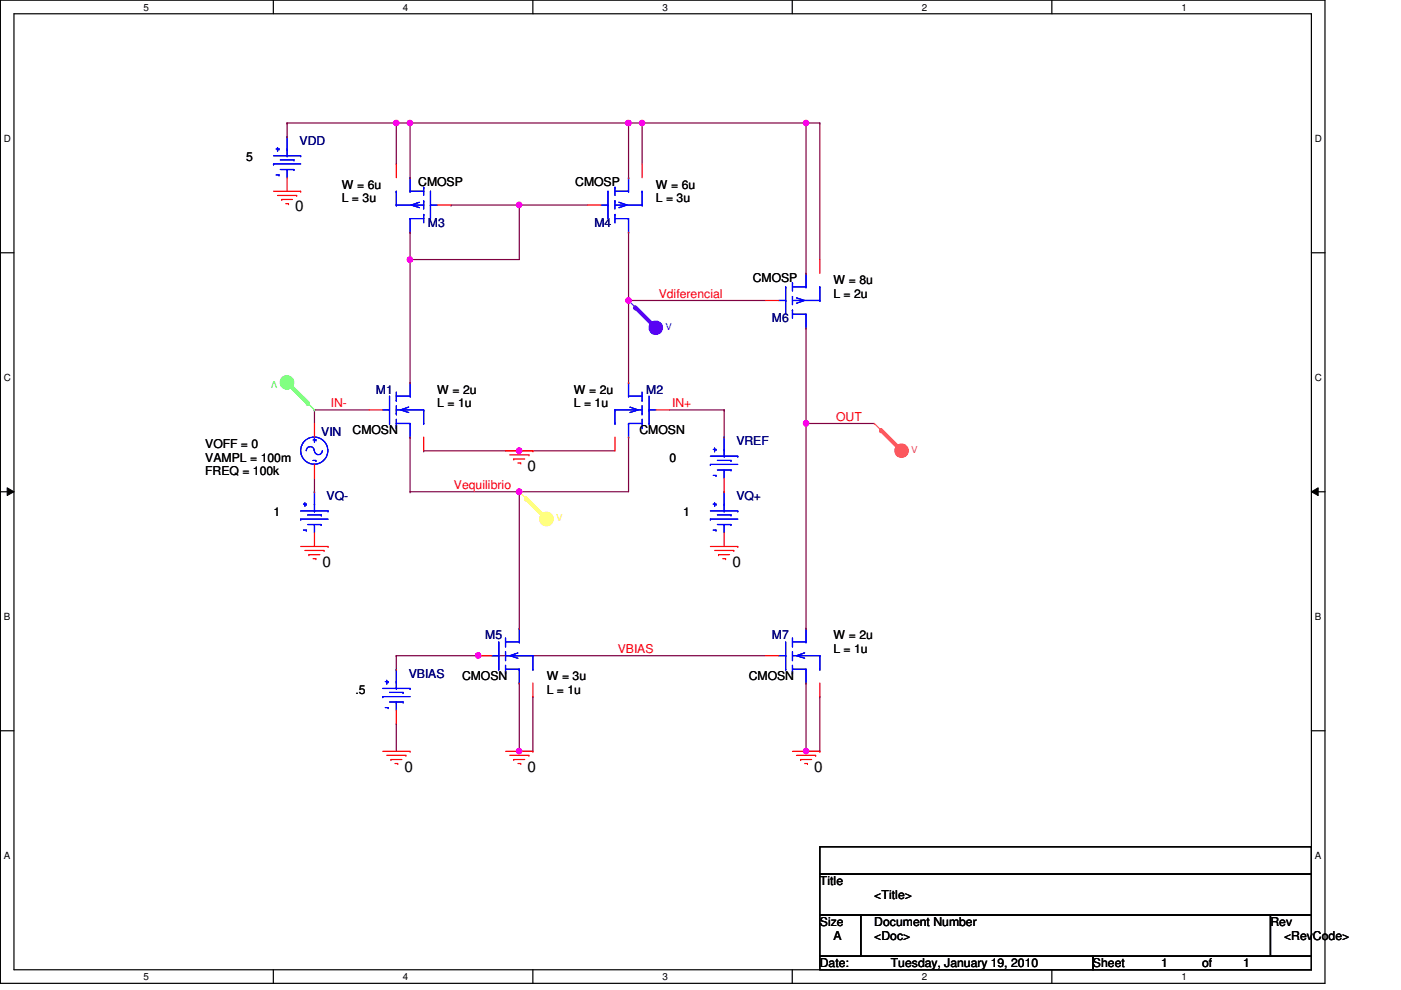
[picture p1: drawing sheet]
<svg xmlns="http://www.w3.org/2000/svg" width="297mm" height="210mm" viewBox="0 0 297 210" stroke-linecap="round" stroke-linejoin="round" font-family="sans-serif">
<path d="M.1 0h280.8v208.5h-280.8zM3 2.9h275v202.7h-275z" fill="none" stroke="#000" stroke-width=".25"/>
<g fill="#fff">
<path d="M30.4 .3h1.2v2.4h-1.2z"/>
<path d="M30.4 205.9h1.2v2.3h-1.2z"/>
</g>
<path d="M58 0v2.9M58 205.6v2.9" fill="none" stroke="#000" stroke-width=".25"/>
<g fill="#fff">
<path d="M85.4 .3h1.2v2.4h-1.2z"/>
<path d="M85.4 205.9h1.2v2.3h-1.2z"/>
</g>
<path d="M113 0v2.9M113 205.6v2.9" fill="none" stroke="#000" stroke-width=".25"/>
<g fill="#fff">
<path d="M140.5 .3h1.1v2.4h-1.1z"/>
<path d="M140.5 205.9h1.1v2.3h-1.1z"/>
</g>
<path d="M168 0v2.9M168 205.6v2.9" fill="none" stroke="#000" stroke-width=".25"/>
<g fill="#fff">
<path d="M195.4 .3h1.2v2.4h-1.2z"/>
<path d="M195.4 205.9h1.2v2.3h-1.2z"/>
</g>
<path d="M223 0v2.9M223 205.6v2.9" fill="none" stroke="#000" stroke-width=".25"/>
<g fill="#fff">
<path d="M250.5 .3h1.1v2.4h-1.1z"/>
<path d="M250.5 205.9h1.1v2.3h-1.1z"/>
<path d="M.8 28.2h1.5v2.4h-1.5z"/>
<path d="M278.8 28.2h1.4v2.4h-1.4z"/>
<path d="M.8 78.9h1.5v2.3h-1.5z"/>
<path d="M278.8 78.9h1.4v2.3h-1.4z"/>
</g>
<path d="M.1 53.6h2.9M278 53.6h2.9" fill="none" stroke="#000" stroke-width=".25"/>
<g fill="#fff">
<path d="M.8 129.6h1.4v2.3h-1.4z"/>
<path d="M278.8 129.6h1.3v2.3h-1.3z"/>
</g>
<path d="M.1 104.3h2.9M278 104.3h2.9" fill="none" stroke="#000" stroke-width=".25"/>
<path d="M1.5 103.4l1.5 .9-1.5 .8zM278 104.3l1.5-.9v1.7z" fill="#000"/>
<path d="M1.5 103.4l1.5 .9-1.5 .8zM278 104.3l1.5-.9v1.7z" fill="none" stroke="#000" stroke-width=".21"/>
<g fill="#fff">
<path d="M.8 180.3h1.4v2.3h-1.4z"/>
<path d="M278.8 180.3h1.3v2.3h-1.3z"/>
</g>
<path d="M.1 154.9h2.9M278 154.9h2.9" fill="none" stroke="#000" stroke-width=".25"/>
<path d="M86.9 26.1h.1M86.9 26.1h46.4" fill="none" stroke="#800040" stroke-width=".25"/>
<circle cx="133.2" cy="26.1" r=".56" fill="#f0f"/>
<circle cx="133.2" cy="26.1" r=".56" fill="none" stroke="#f0f" stroke-width=".25"/>
<circle cx="86.9" cy="26.1" r=".56" fill="#f0f"/>
<circle cx="86.9" cy="26.1" r=".56" fill="none" stroke="#f0f" stroke-width=".25"/>
<path d="M133.3 26.1h.1M133.3 26.1h2.8M136.1 26.1h.1M136.1 26.1v8.7M170.9 26.1h.1M170.9 26.1h2.9M173.8 26.1h.1M173.8 26.1v28.9" fill="none" stroke="#800040" stroke-width=".25"/>
<circle cx="170.9" cy="26.1" r=".56" fill="#f0f"/>
<circle cx="170.9" cy="26.1" r=".56" fill="none" stroke="#f0f" stroke-width=".25"/>
<path d="M136.1 26.1h.1M136.1 26.1h34.8M170.9 26.1h.1M170.9 26.1v31.9" fill="none" stroke="#800040" stroke-width=".25"/>
<circle cx="136.1" cy="26.1" r=".56" fill="#f0f"/>
<circle cx="136.1" cy="26.1" r=".56" fill="none" stroke="#f0f" stroke-width=".25"/>
<path d="M133.3 63.7h.1M133.3 63.7h28.9M170.9 69.5h.1M170.9 69.5v20.3M170.9 89.8h.1M170.9 89.8h14.5" fill="none" stroke="#800040" stroke-width=".25"/>
<circle cx="133.2" cy="63.7" r=".56" fill="#f0f"/>
<circle cx="133.2" cy="63.7" r=".56" fill="none" stroke="#f0f" stroke-width=".25"/>
<path d="M86.9 55h.1M86.9 55v26.1M110.1 43.5h.1M110.1 43.5h14.5M110.1 43.5v11.5" fill="none" stroke="#800040" stroke-width=".25"/>
<circle cx="110.1" cy="43.4" r=".56" fill="#f0f"/>
<circle cx="110.1" cy="43.4" r=".56" fill="none" stroke="#f0f" stroke-width=".25"/>
<path d="M86.9 55h.1M86.9 55h23.2" fill="none" stroke="#800040" stroke-width=".25"/>
<circle cx="86.9" cy="55" r=".56" fill="#f0f"/>
<circle cx="86.9" cy="55" r=".56" fill="none" stroke="#f0f" stroke-width=".25"/>
<path d="M86.9 49.2h.1M86.9 49.2v5.8M95.6 43.5h.1M95.6 43.5h14.5M133.3 49.2h.1M133.3 49.2v14.5M86.9 92.7h.1M86.9 92.7v11.6M110.1 104.3h.1M110.1 104.3h23.2" fill="none" stroke="#800040" stroke-width=".25"/>
<circle cx="110" cy="104.2" r=".56" fill="#f0f"/>
<circle cx="110" cy="104.2" r=".56" fill="none" stroke="#f0f" stroke-width=".25"/>
<path d="M110.1 95.6h.1M110.1 95.6h20.3M133.3 92.7h.1M133.3 92.7v11.6" fill="none" stroke="#800040" stroke-width=".25"/>
<circle cx="110.1" cy="95.5" r=".56" fill="#f0f"/>
<circle cx="110.1" cy="95.5" r=".56" fill="none" stroke="#f0f" stroke-width=".25"/>
<path d="M133.3 63.7h.1M133.3 63.7v17.4M170.9 89.8h.1M170.9 89.8v43.4M110.1 104.3h.1M110.1 104.3v28.9" fill="none" stroke="#800040" stroke-width=".25"/>
<circle cx="170.9" cy="89.8" r=".56" fill="#f0f"/>
<circle cx="170.9" cy="89.8" r=".56" fill="none" stroke="#f0f" stroke-width=".25"/>
<path d="M101.4 139h.1M101.4 139h60.8" fill="none" stroke="#800040" stroke-width=".25"/>
<circle cx="101.4" cy="139" r=".56" fill="#f0f"/>
<circle cx="101.4" cy="139" r=".56" fill="none" stroke="#f0f" stroke-width=".25"/>
<path d="M89.8 95.6h.1M89.8 95.6h20.3M86.9 104.3h.1M86.9 104.3h23.2M110.1 144.8h.1M110.1 159.3h.1M110.1 144.8v14.5M113 147.7h.1M113 147.7v11.6h-2.9" fill="none" stroke="#800040" stroke-width=".25"/>
<circle cx="110.1" cy="159.3" r=".56" fill="#f0f"/>
<circle cx="110.1" cy="159.3" r=".56" fill="none" stroke="#f0f" stroke-width=".25"/>
<path d="M170.9 159.3h.1M170.9 144.8v14.5M173.8 147.7h.1M173.8 147.7v11.6" fill="none" stroke="#800040" stroke-width=".25"/>
<circle cx="170.9" cy="159.3" r=".56" fill="#f0f"/>
<circle cx="170.9" cy="159.3" r=".56" fill="none" stroke="#f0f" stroke-width=".25"/>
<path d="M84 26.1h.1M84 26.1h2.9M86.9 26.1h.1M86.9 26.1v11.6M84 139h.1M84 139h17.4M170.9 159.3h.1M170.9 159.3h2.9" fill="none" stroke="#800040" stroke-width=".25"/>
<circle cx="84" cy="26.1" r=".56" fill="#f0f"/>
<circle cx="84" cy="26.1" r=".56" fill="none" stroke="#f0f" stroke-width=".25"/>
<g fill="none" stroke="#800040" stroke-width=".25">
<path d="M60.9 26.1h.1M60.9 26.1h23.1v8.7M60.9 26.1v2.9M84 34.8h.1M133.3 26.1h.1M133.3 26.1v11.6M66.7 86.9h.1M66.7 86.9h11.5M66.7 86.9v2.9M141.9 86.9h11.6M153.5 86.9h.1M153.5 86.9v5.8"/>
<path d="M66.7 104.3h.1M66.7 101.4v2.9M84 139h.1M84 139v2.9M84 153.5h.1M84 153.5v5.8"/>
</g>
<g fill="none" stroke="#f00" stroke-width=".25">
<path d="M58 40.6h5.8M58.8 41.4h4.1M59.7 42.3h.1M59.7 42.3h2.3M60.6 43.2h.6M61.2 43.2h.1M62.9 41.4h.1M63.8 40.6h.1M107.2 95.6h5.8M108.1 96.4h4M108.9 97.3h.1M108.9 97.3h2.3"/>
<path d="M109.8 98.2h.6M110.4 98.2h.1M112.1 96.4h.1M113 95.6h.1M63.8 115.9h5.7M64.6 116.7h4.1M65.5 117.6h.1M65.5 117.6h2.3M66.4 118.4h.6M67 118.4h.1M68.7 116.7h.1M69.5 115.9h.1"/>
<path d="M150.6 115.9h5.8M151.5 116.7h4.1M152.4 117.6h.1M152.4 117.6h2.3M153.2 118.4h.6M153.8 118.4h.1M155.6 116.7h.1M156.4 115.9h.1M81.1 159.3h5.8M86.9 159.3h.1M107.2 159.3h5.8M113 159.3h.1"/>
<path d="M168 159.3h5.8M173.8 159.3h.1M82 160.1h4.1M82.9 161h.1M82.9 161h2.3M83.7 161.9h.6M84.3 161.9h.1M86.1 160.1h.1M108.1 160.1h4M108.9 161h.1M108.9 161h2.3M109.8 161.9h.6"/>
<path d="M110.4 161.9h.1M112.1 160.1h.1M168.9 160.1h4M169.8 161h.1M169.8 161h2.3M170.6 161.9h.6M171.2 161.9h.1M172.9 160.1h.1"/>
</g>
<path d="M173.8 179.5h104.2v5.8h-104.2zM173.8 185.3h104.2v8.7h-104.2zM173.8 194h8.7v8.7h-8.7zM182.5 194h86.9v8.7h-86.9zM269.4 194h8.6v8.7h-8.6zM173.8 202.7h57.9v2.9h-57.9zM231.7 202.7h46.3v2.9h-46.3z" fill="none" stroke="#000" stroke-width=".25"/>
<circle cx="60.8" cy="81.1" r="1.43" fill="#5f5"/>
<g fill="none" stroke="#5f5" stroke-width=".25">
<path d="M60.9 81.1l5.8 5.8M66.7 86.9h.1"/>
<circle cx="60.8" cy="81.1" r="1.43"/>
</g>
<path d="M60.9 81.1l4.3 4.3" fill="none" stroke="#5f5" stroke-width=".85"/>
<circle cx="65.2" cy="85.4" r=".42" fill="#5f5"/>
<circle cx="191.1" cy="95.6" r="1.43" fill="#f55"/>
<g fill="none" stroke="#f55" stroke-width=".25">
<path d="M185.4 89.8h.1M185.4 89.8l5.8 5.8"/>
<circle cx="191.1" cy="95.6" r="1.43"/>
</g>
<path d="M186.8 91.2l4.4 4.4" fill="none" stroke="#f55" stroke-width=".85"/>
<circle cx="186.8" cy="91.2" r=".42" fill="#f55"/>
<circle cx="139" cy="69.5" r="1.43" fill="#50f"/>
<g fill="none" stroke="#50f" stroke-width=".25">
<path d="M133.3 63.7h.1M133.3 63.7l5.8 5.8"/>
<circle cx="139" cy="69.5" r="1.43"/>
</g>
<path d="M134.7 65.2l4.4 4.3" fill="none" stroke="#50f" stroke-width=".85"/>
<circle cx="134.7" cy="65.2" r=".42" fill="#50f"/>
<circle cx="115.9" cy="110" r="1.43" fill="#ff5"/>
<g fill="none" stroke="#ff5" stroke-width=".25">
<path d="M110.1 104.3h.1M110.1 104.3l5.8 5.8"/>
<circle cx="115.9" cy="110" r="1.43"/>
</g>
<path d="M111.5 105.7l4.4 4.4" fill="none" stroke="#ff5" stroke-width=".85"/>
<circle cx="111.5" cy="105.7" r=".42" fill="#ff5"/>
<g fill="none" stroke="#00f" stroke-width=".25">
<path d="M58 34.8h.1M58 34.8h5.8M58 33h5.8M58.5 31.6h.6M58.5 37.1h.6M58.8 31.9h.1M58.8 31.3v.6M59.1 31.6h.1M59.1 37.1h.1M59.4 33.9h2.9M59.4 35.9h2.9M60.9 33h.1"/>
<path d="M60.9 35.9h.1M60.9 29h.1M60.9 29v4M60.9 35.9v1.8M62.3 33.9h.1M62.3 35.9h.1M63.8 33h.1M86.9 37.7h.1M86.9 37.7v2.9M89.8 39.7h.1M89.8 39.7v1.7M130.4 39.7h.1"/>
<path d="M130.4 39.7v1.7M133.3 37.7h.1M133.3 37.7v2.9M84 40.6h.1M84 43.5h.1M84 40.6v2.9M84 43.5h5.8M86.9 40.6h.1M86.9 46.4h.1M86.9 49.2h.1M86.9 40.6h2.9M86.9 46.4h2.9"/>
<path d="M86.9 46.4v2.8M88.9 42.9l-1.7 .6 1.7 .5M89.8 45.5h.1M89.8 42.6h.1M89.8 42.6v1.7M89.8 45.5v1.7M91.3 40.6h.1M91.3 43.5h.1M91.3 43.5h1.4M91.3 40.6v5.8M127.5 43.5h1.4M128.9 40.6h.1"/>
<path d="M128.9 43.5h.1M128.9 40.6v5.8M130.4 45.5h.1M130.4 42.6h.1M130.4 40.6h2.9M130.4 46.4h2.9M130.4 43.5h5.7M130.4 42.6v1.7M130.4 45.5v1.7M131.2 42.9l1.8 .6-1.8 .5M133.3 40.6h.1M133.3 46.4h.1"/>
<path d="M133.3 49.2h.1M133.3 46.4v2.8M136.1 40.6h.1M136.1 43.5h.1M136.1 40.6v2.9M168 59.9h.1M168 59.9v1.8M170.9 58h.1M170.9 58v2.8M165.1 63.7h1.5M166.6 60.8h.1M166.6 63.7h.1"/>
<path d="M166.6 60.8v5.8M168 65.7h.1M168 62.9h.1M168 62.9v1.7M168 65.7v1.8M168 60.8h2.9M168 66.6h2.9M168 63.7h5.8M168.9 63.2l1.7 .5-1.7 .6M170.9 60.8h.1M170.9 66.6h.1M170.9 69.5h.1"/>
<path d="M170.9 66.6v2.9M173.8 60.8h.1M173.8 63.7h.1M173.8 60.8v2.9M66.4 97.6h.6M66.4 93.3h.6M66.6 95.5a.85 .85 0 0 0-.8-.8 .85 .85 0 0 0-.9 .9M66.7 93.6h.1M66.7 93v.6M67 97.6h.1M67 93.3h.1M68.4 95.5a.85 .85 0 0 1-.9 .9 .85 .85 0 0 1-.8-.8"/>
<path d="M81.1 86.9h1.5M82.6 89.8h.1M82.6 86.9h.1M82.6 84v5.8M84 84.9h.1M84 87.8h.1M84 90.7h.1M84 83.1v1.8M84 86v1.8M84 88.9v1.8M84 89.8h2.9M84 84h2.9"/>
<path d="M84 86.9h5.8M86.7 86.3l-1.8 .6 1.8 .6M86.9 89.8h.1M86.9 84h.1M86.9 92.7h.1M86.9 81.1h.1M86.9 81.1v2.9M86.9 89.8v2.9M89.8 89.8h.1M89.8 86.9h.1M89.8 86.9v2.9M130.4 89.8h.1"/>
<path d="M130.4 86.9h.1M130.4 86.9v2.9M130.4 86.9h5.7M133.3 89.8h.1M133.3 84h.1M133.3 92.7h.1M133.3 81.1h.1M133.3 81.1v2.9M133.3 89.8v2.9M133.3 89.8h2.8M133.3 84h2.8M133.6 86.3l1.7 .6-1.7 .6"/>
<path d="M136.1 84.9h.1M136.1 87.8h.1M136.1 90.7h.1M136.1 83.1v1.8M136.1 86v1.8M136.1 88.9v1.8M137.6 89.8h.1M137.6 86.9h.1M137.6 86.9h1.5M137.6 84v5.8M150.6 98.5h.1M150.6 98.5h5.8"/>
<path d="M150.6 96.7h5.8M151.2 95.3h.6M151.5 95.6h.1M151.5 95v.6M151.8 95.3h.1M152.1 97.6h2.9M152.1 99.7h2.9M153.5 96.7h.1M153.5 99.7h.1M153.5 92.7h.1M153.5 92.7v4M153.5 99.7v1.7"/>
<path d="M155 97.6h.1M155 99.7h.1M156.4 96.7h.1M63.8 110.1h.1M63.8 110.1h5.7M63.8 108.3h5.7M64.3 106.9h.6M64.3 112.4h.6M64.6 107.1h.1M64.6 106.6v.5M64.9 106.9h.1M64.9 112.4h.1"/>
<path d="M65.2 109.2h2.9M65.2 111.2h2.9M66.7 108.3h.1M66.7 111.2h.1M66.7 104.3h.1M66.7 104.3v4M66.7 111.2v1.7M68.1 109.2h.1M68.1 111.2h.1M69.5 108.3h.1M150.6 110.1h.1M150.6 110.1h5.8"/>
<path d="M150.6 108.3h5.8M151.2 106.9h.6M151.2 112.4h.6M151.2 100.8h.6M151.5 107.1h.1M151.5 106.6v.5M151.8 106.9h.1M151.8 112.4h.1M151.8 100.8h.1M152.1 109.2h2.9M152.1 111.2h2.9M153.5 108.3h.1"/>
<path d="M153.5 111.2h.1M153.5 104.3h.1M153.5 104.3v4M153.5 111.2v1.7M155 109.2h.1M155 111.2h.1M156.4 108.3h.1M104.3 139h1.4M105.7 139h.1M105.7 136.1v5.8M107.2 137h.1M107.2 139.9h.1"/>
<path d="M107.2 136.1h2.9M107.2 139h5.8M107.2 135.3v1.7M107.2 138.1v1.8M109.8 138.4l-1.7 .6 1.7 .6M110.1 136.1h.1M110.1 133.2h.1M110.1 133.2v2.9M113 139h.1M113 139v2.9M165.1 139h1.5M166.6 139h.1"/>
<path d="M166.6 136.1v5.8M168 137h.1M168 139.9h.1M168 136.1h2.9M168 139h5.8M168 135.3v1.7M168 138.1v1.8M170.6 138.4l-1.7 .6 1.7 .6M170.9 136.1h.1M170.9 133.2h.1M170.9 133.2v2.9M173.8 139h.1"/>
<path d="M173.8 139v2.9M81.1 147.7h.1M81.1 147.7h5.8M81.1 146h5.8M81.7 144.5h.6M81.7 150h.6M82 144.8h.1M82 144.2v.6M82.3 144.5h.1M82.3 150h.1M82.6 146.8h2.9M82.6 148.8h2.9"/>
<path d="M84 146h.1M84 148.8h.1M84 141.9h.1M84 141.9v4.1M84 148.8v1.8M85.5 146.8h.1M85.5 148.8h.1M86.9 146h.1M105.7 141.9h.1M107.2 142.8h.1M107.2 141.9h2.9M107.2 141.1v1.7"/>
<path d="M110.1 141.9h.1M110.1 144.8h.1M110.1 141.9v2.9M113 141.9h.1M166.6 141.9h.1M168 142.8h.1M168 141.9h2.9M168 141.1v1.7M170.9 141.9h.1M170.9 144.8h.1M170.9 141.9v2.9M173.8 141.9h.1"/>
<circle cx="66.6" cy="95.5" r="2.88"/>
</g>
<g fill="none" stroke="#f00" stroke-width=".25">
<path d="M60.9 29h.1M60.9 37.7v2.9M84 34.8v2.9M86.9 37.7h.1M133.3 37.7h.1M136.1 34.8v2.9M86.9 49.2h.1M92.7 43.5h2.9M124.6 43.5h2.9M133.3 49.2h.1M170.9 58h.1M173.8 55v3"/>
<path d="M162.2 63.7h2.9M170.9 69.5h.1M66.7 89.8v2.9M66.7 98.5v2.9M78.2 86.9h2.9M86.9 92.7h.1M86.9 81.1h.1M89.8 92.7v2.9M130.4 92.7v2.9M133.3 92.7h.1M133.3 81.1h.1M139.1 86.9h2.8"/>
<path d="M153.5 92.7h.1M66.7 104.3h.1M66.7 112.9v3M153.5 104.3h.1M153.5 101.4v2.9M153.5 112.9v3M101.4 139h2.9M110.1 133.2h.1M162.2 139h2.9M170.9 133.2h.1M84 141.9h.1M84 150.6v2.9"/>
<path d="M110.1 144.8h.1M113 144.8v2.9M170.9 144.8h.1M173.8 144.8v2.9"/>
</g>
<circle cx="133.2" cy="26.1" r=".56" fill="#f0f"/>
<circle cx="133.2" cy="26.1" r=".56" fill="none" stroke="#f0f" stroke-width=".25"/>
<circle cx="86.9" cy="26.1" r=".56" fill="#f0f"/>
<circle cx="86.9" cy="26.1" r=".56" fill="none" stroke="#f0f" stroke-width=".25"/>
<circle cx="170.9" cy="26.1" r=".56" fill="#f0f"/>
<circle cx="170.9" cy="26.1" r=".56" fill="none" stroke="#f0f" stroke-width=".25"/>
<circle cx="136.1" cy="26.1" r=".56" fill="#f0f"/>
<circle cx="136.1" cy="26.1" r=".56" fill="none" stroke="#f0f" stroke-width=".25"/>
<circle cx="133.2" cy="63.7" r=".56" fill="#f0f"/>
<circle cx="133.2" cy="63.7" r=".56" fill="none" stroke="#f0f" stroke-width=".25"/>
<circle cx="110.1" cy="43.4" r=".56" fill="#f0f"/>
<circle cx="110.1" cy="43.4" r=".56" fill="none" stroke="#f0f" stroke-width=".25"/>
<circle cx="86.9" cy="55" r=".56" fill="#f0f"/>
<circle cx="86.9" cy="55" r=".56" fill="none" stroke="#f0f" stroke-width=".25"/>
<circle cx="110" cy="104.2" r=".56" fill="#f0f"/>
<circle cx="110" cy="104.2" r=".56" fill="none" stroke="#f0f" stroke-width=".25"/>
<circle cx="110.1" cy="95.5" r=".56" fill="#f0f"/>
<circle cx="110.1" cy="95.5" r=".56" fill="none" stroke="#f0f" stroke-width=".25"/>
<circle cx="170.9" cy="89.8" r=".56" fill="#f0f"/>
<circle cx="170.9" cy="89.8" r=".56" fill="none" stroke="#f0f" stroke-width=".25"/>
<circle cx="101.4" cy="139" r=".56" fill="#f0f"/>
<circle cx="101.4" cy="139" r=".56" fill="none" stroke="#f0f" stroke-width=".25"/>
<circle cx="110.1" cy="159.3" r=".56" fill="#f0f"/>
<circle cx="110.1" cy="159.3" r=".56" fill="none" stroke="#f0f" stroke-width=".25"/>
<circle cx="170.9" cy="159.3" r=".56" fill="#f0f"/>
<circle cx="170.9" cy="159.3" r=".56" fill="none" stroke="#f0f" stroke-width=".25"/>
<circle cx="84" cy="26.1" r=".56" fill="#f0f"/>
<circle cx="84" cy="26.1" r=".56" fill="none" stroke="#f0f" stroke-width=".25"/>
<g font-size="3.2">
<text x="62.6" y="44.8">0</text>
<text x="111.8" y="99.9">0</text>
<text x="68.4" y="120.1">0</text>
<text x="155.3" y="120.1">0</text>
<text x="85.8" y="163.6">0</text>
<text x="111.8" y="163.6">0</text>
<text x="172.6" y="163.6">0</text>
</g>
<g font-size="2.6">
<text x="52.2" y="34.2">5</text>
<text x="72.5" y="40">W = 6u</text>
<text x="88.7" y="39.4">CMOSP</text>
<text x="122" y="39.4">CMOSP</text>
<text x="139.1" y="40">W = 6u</text>
<text x="72.5" y="42.9">L = 3u</text>
<text x="139.1" y="42.9">L = 3u</text>
<text x="159.6" y="59.7">CMOSP</text>
<text x="176.7" y="60.3">W = 8u</text>
<text x="176.7" y="63.2">L = 2u</text>
<text x="92.7" y="83.4">W = 2u</text>
<text x="121.7" y="83.4">W = 2u</text>
<text x="92.7" y="86.3">L = 1u</text>
<text x="121.7" y="86.3">L = 1u</text>
<text x="43.5" y="95">VOFF = 0</text>
<text x="74.8" y="92.1">CMOSN</text>
<text x="135.6" y="92.1">CMOSN</text>
<text x="43.5" y="100.8">FREQ = 100k</text>
<text x="43.5" y="97.9">VAMPL = 100m</text>
<text x="141.9" y="97.9">0</text>
<text x="58" y="109.5">1</text>
<text x="144.9" y="109.5">1</text>
<text x="176.7" y="135.6">W = 2u</text>
<text x="176.7" y="138.4">L = 1u</text>
<text x="75.3" y="147.2">.5</text>
<text x="98" y="144.2">CMOSN</text>
<text x="115.9" y="144.2">W = 3u</text>
<text x="115.9" y="147.2">L = 1u</text>
<text x="158.7" y="144.2">CMOSN</text>
<text x="173.8" y="187.7">Title</text>
<text x="185.4" y="190.6">&lt;Title&gt;</text>
<text x="173.8" y="196.3">Size</text>
<text x="185.4" y="196.3">Document Number</text>
<text x="269.4" y="196.3">Rev</text>
<text x="176.7" y="199.3">A</text>
<text x="185.4" y="199.3">&lt;Doc&gt;</text>
<text x="272.2" y="199.3">&lt;RevCode&gt;</text>
<text x="173.8" y="205.1">Date:</text>
<text x="188.8" y="205.1">Tuesday, January 19, 2010</text>
<text x="231.7" y="205.1">Sheet</text>
<text x="246.2" y="205.1">1</text>
<text x="254.9" y="205.1">of</text>
<text x="263.6" y="205.1">1</text>
</g>
<g font-size="2.6" fill="#000080">
<text x="63.5" y="30.7">VDD</text>
<text x="90.7" y="48.1">M3</text>
<text x="126" y="48.1">M4</text>
<text x="163.7" y="68.4">M6</text>
<text x="79.7" y="83.4">M1</text>
<text x="137" y="83.4">M2</text>
<text x="68.1" y="92.4">VIN</text>
<text x="156.1" y="94.4">VREF</text>
<text x="69.3" y="106">VQ-</text>
<text x="156.1" y="106">VQ+</text>
<text x="102.9" y="135.6">M5</text>
<text x="163.7" y="135.6">M7</text>
<text x="86.7" y="143.7">VBIAS</text>
</g>
<g font-size="2.6" fill="#f00">
<text x="139.7" y="63.1">Vdiferencial</text>
<text x="70.1" y="86.3">IN-</text>
<text x="142.5" y="86.3">IN+</text>
<text x="177.3" y="89.2">OUT</text>
<text x="96.2" y="103.7">Vequilibrio</text>
<text x="131" y="138.4">VBIAS</text>
</g>
<g font-size="2.1">
<text x="30.4" y="2.2">5</text>
<text x="85.4" y="2.2">4</text>
<text x="140.5" y="2.2">3</text>
<text x="195.4" y="2.2">2</text>
<text x="250.5" y="2.2">1</text>
<text x=".8" y="30.1">D</text>
<text x="278.8" y="30.1">D</text>
<text x=".8" y="80.8">C</text>
<text x="278.8" y="80.8">C</text>
<text x=".8" y="131.5">B</text>
<text x="278.8" y="131.5">B</text>
<text x=".8" y="182.2">A</text>
<text x="278.8" y="182.2">A</text>
<text x="30.4" y="207.8">5</text>
<text x="85.4" y="207.8">4</text>
<text x="140.5" y="207.8">3</text>
<text x="195.4" y="207.8">2</text>
<text x="250.5" y="207.8">1</text>
</g>
<text font-size="2" fill="#50f" x="141.1" y="69.9">V</text>
<text font-size="2" fill="#5f5" x="58.8" y="80.7" transform="rotate(180 58.8 80.7)">V</text>
<text font-size="2" fill="#f55" x="193.2" y="96">V</text>
<text font-size="2" fill="#ff5" x="117.9" y="110.4">V</text>
</svg>
